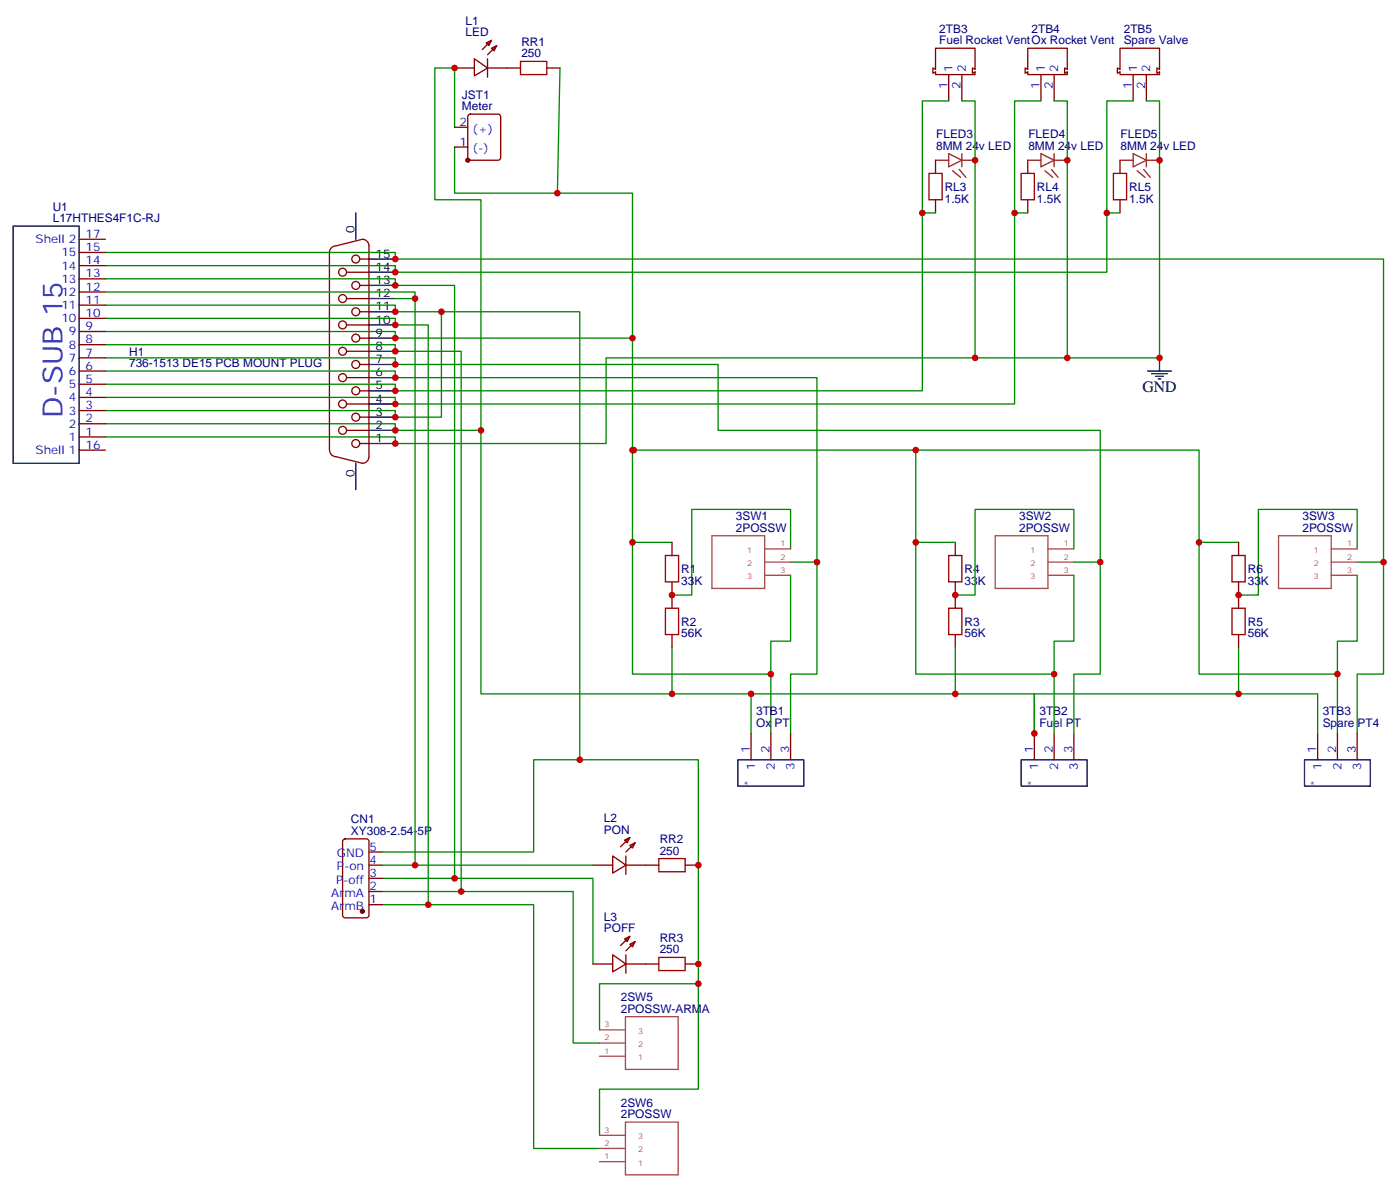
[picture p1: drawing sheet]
<svg xmlns="http://www.w3.org/2000/svg" width="375mm" height="318mm" viewBox="0 0 375 318" stroke-linecap="round" stroke-linejoin="round" font-family="sans-serif">
<g fill="none" stroke="#000" stroke-width=".35">
<path d="M95.2 57v7.1M3.5 60.5h17.7v63.5h-17.7zM98.8 79.9h7M98.8 72.9h7M98.8 76.4h7M98.8 69.4h7M98.8 97.6h7M98.8 94.1h7M98.8 90.5h7M98.8 83.5h7M98.8 87h7M307.3 99.3h6.3"/>
<path d="M310.4 95.8v3.5M98.8 118.7h7M98.8 115.2h7M98.8 111.7h7M98.8 108.2h7M98.8 104.6h7M98.8 101.1h7M308.3 100h4.3M309.4 100.8h2.1M310.1 101.5h.7M95.2 124v7.1M197.6 203.4h17.6v7.1h-17.6z"/>
<path d="M273.4 203.4h17.6v7.1h-17.6zM349.2 203.4h17.7v7.1h-17.7z"/>
</g>
<g fill="none" stroke="#008700" stroke-width=".35">
<path d="M149.9 18.2l-.7 33.5M121.7 39.4v12.3h47.6v68.8h.4M121.7 34.1v-15.9h-5.3v35.3h12.4v61.7h-23v-1.7h-77.6M254 27h-7.1v77.6h-141.1v-1.7h-77.6M257.5 27h3.6v68.8h-98.8v22.9h-56.5v-1.7h-77.6M278.7 27h-7.1v81.2h-165.8v-1.8h-77.6M282.2 27h3.6v68.8h-24.7M303.4 27h-7.1v30M306.9 27h3.5v68.8h-24.6M246.9 57h3.6M271.6 57h3.6M299.9 57h-3.6v15.9h-190.5v-1.8h-77.6"/>
<path d="M28.2 74.6h77.6v1.8h15.9v158.8M28.2 67.6h77.6v1.8h264.6v81.1M28.2 78.2h82.9v1.7M105.8 79.9h5.3v151.7M28.2 81.7h77.6v1.8h12.4v28.2h-12.4v-1.8h-77.6M28.2 99.3h77.6v1.8h112.9v49.4M28.2 95.8h77.6v1.8h86.5v17.6h102.3v35.3M28.2 88.8h77.6v1.7h63.5M28.2 92.3h77.6v1.8h17.7v144.6M28.2 85.2h77.6v1.8h8.9v155.2M118.2 83.5h37v119.9h31.8v88.2h-26.5v12.4M128.8 115.2v70.6h51.1"/>
<path d="M245.2 120.5h75.8v60h37.1v15.9M169.3 145.2h10.6M211.7 147v-10.6h-26.5v22.9h-5.3M211.7 154v17.7h-5.3v8.8M211.7 150.5h7v30h-7v15.9M245.2 145.2h10.6M287.5 150.5h7.1v30h-7.1v15.9M287.5 154v17.7h-5.3v8.8M287.5 147v-10.6h-26.4v22.9h-5.3M321 145.2h10.6M363.4 147v-10.6h-26.5v22.9h-5.3M363.4 154v17.7h-5.3v8.8"/>
<path d="M363.4 150.5h7v30h-7v15.9M179.9 173.4v12.4h21.2M255.8 173.4v12.4h-54.7v10.6M331.6 173.4v12.4h-54.7v10.6v-10.6h-21.1M206.4 196.4v-15.9h-37.1v-60h75.9v60h37v15.9M331.6 185.8h21.2v10.6M155.2 203.4h-12.3v24.7h-40.6M102.3 238.7h51.2v40.6h7M102.3 235.2h56.4v22.9M102.3 231.6h56.4M102.3 242.2h40.6v65.3h17.6M187 263.4h-26.5v12.3"/>
</g>
<g fill="none" stroke="#a64a4a" stroke-width=".35">
<path d="M190.6 143.4h14.1v14.2h-14.1zM204.7 147h7M204.7 150.5h7M204.7 154h7M266.5 143.4h14.1v14.2h-14.1zM280.6 147h6.9M280.6 150.5h6.9M280.6 154h6.9M342.3 143.4h14.1v14.2h-14.1zM356.4 147h7M356.4 150.5h7M356.4 154h7"/>
<path d="M160.5 279.3h7M160.5 275.7h7M167.5 272.2h14.1v14.1h-14.1zM160.5 282.8h7M160.5 311h7M160.5 307.5h7M160.5 304h7M167.5 300.4h14.1v14.1h-14.1z"/>
</g>
<g fill="none" stroke="#870000" stroke-width=".35">
<path d="M121.7 18.2h5.3M127 15.7l3.5 2.5-3.5 2.1zM130.2 11.5l1.4-.7-.7 1.4zM130.5 18.2h8.8M130.5 15.7v5M131.6 12.9l1.4-.7-.7 1.4zM131.6 10.8l-2.5 2.5M133 12.2l-2.5 2.5M146.4 18.2h3.5M250.5 12.9h10.6v5.7l-.8-.4v1.4l.8-.3v.7h-10.6v-.7l-.7 .3v-1.4l.7 .4zM254 20v7M257.5 20v7"/>
<path d="M275.2 12.9h10.6v5.7l-.8-.4v1.4l.8-.3v.7h-10.6v-.7l-.7 .3v-1.4l.7 .4zM278.7 20v7M282.2 20v7M299.9 12.9h10.5v5.7l-.7-.4v1.4l.7-.3v.7h-10.5v-.7l-.7 .3v-1.4l.7 .4zM303.4 20v7M306.9 20v7M121.7 39.4h3.5M121.7 34.1h3.5M125.5 30.8l.4-.2h7.4a.71 .71 0 0 1 .8 .7l-.1 11.2-.7 .4h-7.4l-.5-.2-.2-.5v-10.9zM250.5 42.9v3.5M250.5 53.5v3.5M275.2 42.9v3.5"/>
<path d="M275.2 53.5v3.5M299.9 42.9v3.5M299.9 53.5v3.5M21.2 78.2h7M21.2 74.6h7M21.2 71.1h7M21.2 67.6h7M21.2 64.1h7M88.2 67.6v52.9M92.8 79.9h6M92.8 72.9h6M96.3 76.4h2.5"/>
<path d="M96.3 69.4h2.5M97 64.1l-7.1 1.7a1.76 1.76 0 0 0-1.7 1.7M97.1 64.1a1.76 1.76 0 0 1 1.7 1.7v56.5M21.2 99.3h7M21.2 95.8h7M21.2 92.3h7M21.2 88.8h7M21.2 85.2h7M21.2 81.7h7M92.8 94.1h6M92.8 87h6M96.3 97.6h2.5"/>
<path d="M96.3 90.5h2.5M96.3 83.5h2.5M21.2 117h7M21.2 113.5h7M21.2 109.9h7M21.2 106.4h7M21.2 102.9h7M92.8 115.2h6M92.8 108.2h6M92.8 101.1h6M96.3 111.7h2.5M96.3 118.7h2.5"/>
<path d="M96.3 104.6h2.5M21.2 120.5h7M88.2 120.5a1.76 1.76 0 0 0 1.8 1.8l7 1.7M98.8 122.3a1.76 1.76 0 0 1-1.8 1.7M179.9 145.2v3.5M179.9 155.8v7M255.8 145.2v3.5M255.8 155.8v7M331.6 145.2v3.5M331.6 155.8v7M179.9 169.9v3.5M255.8 169.9v3.5"/>
<path d="M331.6 169.9v3.5M201.1 196.4v7M206.4 196.4v7M211.7 196.4v7M276.9 196.4v7M282.2 196.4v7M287.5 196.4v7M352.8 196.4v7M358.1 196.4v7M363.4 196.4v7M92 224.8l.4-.2h5.7a.71 .71 0 0 1 .7 .7l-.1 20-.6 .4h-5.7l-.5-.2-.2-.5v-19.7zM98.8 231.6h3.5"/>
<path d="M98.8 238.7h3.5M98.8 235.2h3.5M98.8 228.1h3.5M158.7 231.6h5.3M164 229.2l3.6 2.4-3.6 2.2zM167.2 224.9l1.4-.7-.7 1.4zM167.6 229.2v4.9M167.6 231.6h8.8M168.6 226.3l1.4-.7-.7 1.4zM168.6 224.2l-2.4 2.5M170 225.6l-2.4 2.5M183.4 231.6h3.6"/>
<path d="M98.8 242.2h3.5M158.7 258.1h5.3M164 255.6l3.6 2.5-3.6 2.1zM167.2 251.4l1.4-.7-.7 1.4zM167.6 258.1h8.8M167.6 255.6v5M168.6 252.8l1.4-.7-.7 1.4zM168.6 250.7l-2.4 2.5M170 252.1l-2.4 2.5M183.4 258.1h3.6"/>
<circle cx="91.7" cy="72.9" r="1.06"/>
<circle cx="91.7" cy="79.9" r="1.06"/>
<circle cx="95.2" cy="76.4" r="1.06"/>
<circle cx="95.2" cy="69.4" r="1.06"/>
<circle cx="91.7" cy="87" r="1.06"/>
<circle cx="91.7" cy="94.1" r="1.06"/>
<circle cx="95.2" cy="83.5" r="1.06"/>
<circle cx="95.2" cy="90.5" r="1.06"/>
<circle cx="95.2" cy="97.6" r="1.06"/>
<circle cx="91.7" cy="101.1" r="1.06"/>
<circle cx="91.7" cy="115.2" r="1.06"/>
<circle cx="91.7" cy="108.2" r="1.06"/>
<circle cx="95.2" cy="104.6" r="1.06"/>
<circle cx="95.2" cy="111.7" r="1.06"/>
<circle cx="95.2" cy="118.7" r="1.06"/>
</g>
<path d="M139.3 16.4h7.1v3.6h-7.1zM248.7 46.4h3.5v7.1h-3.5zM273.4 46.4h3.5v7.1h-3.5zM298.1 46.4h3.5v7.1h-3.5zM178.2 148.7h3.5v7.1h-3.5zM254 148.7h3.5v7.1h-3.5zM329.8 148.7h3.6v7.1h-3.6zM178.2 162.8h3.5v7.1h-3.5zM254 162.8h3.5v7.1h-3.5zM329.8 162.8h3.6v7.1h-3.6zM176.4 229.9h7v3.5h-7zM176.4 256.3h7v3.6h-7z" fill="none" stroke="#a10000" stroke-width=".35"/>
<g fill="none" stroke="#8c2424" stroke-width=".35">
<path d="M250.5 42.9h3.5M254 41.1l3.5 1.8-3.5 1.8zM255.1 45.7l2.1 1.8M256.8 45.4l1.8 2.1M257.5 42.9h3.6M257.5 41.1v3.6M275.2 42.9h3.5M278.7 41.1l3.5 1.8-3.5 1.8zM279.8 45.7l2.1 1.8M281.5 45.4l1.8 2.1M282.2 42.9h3.6M282.2 41.1v3.6"/>
<path d="M299.9 42.9h3.5M303.4 41.1l3.5 1.8-3.5 1.8zM304.4 45.7l2.2 1.8M306.2 45.4l1.8 2.1M306.9 41.1v3.6M306.9 42.9h3.5"/>
</g>
<g fill="#870000" stroke="#870000" stroke-width=".35">
<circle cx="125.2" cy="42.9" r=".53"/>
<circle cx="97" cy="244" r=".53"/>
</g>
<g fill="#c00">
<circle cx="255.8" cy="185.8" r=".88"/>
<circle cx="282.2" cy="180.5" r=".88"/>
<circle cx="245.2" cy="145.2" r=".88"/>
<circle cx="255.8" cy="159.3" r=".88"/>
<circle cx="179.9" cy="159.3" r=".88"/>
<circle cx="169.3" cy="145.2" r=".88"/>
<circle cx="206.4" cy="180.5" r=".88"/>
<circle cx="169.3" cy="120.5" r=".88"/>
<circle cx="149.2" cy="51.7" r=".88"/>
<circle cx="310.4" cy="42.9" r=".88"/>
<circle cx="285.8" cy="42.9" r=".88"/>
<circle cx="261.1" cy="42.9" r=".88"/>
<circle cx="121.7" cy="18.2" r=".88"/>
<circle cx="169.7" cy="120.5" r=".88"/>
<circle cx="201.1" cy="185.8" r=".88"/>
<circle cx="179.9" cy="185.8" r=".88"/>
<circle cx="128.8" cy="115.2" r=".88"/>
<circle cx="246.9" cy="57" r=".88"/>
<circle cx="271.6" cy="57" r=".88"/>
<circle cx="218.7" cy="150.5" r=".88"/>
<circle cx="294.6" cy="150.5" r=".88"/>
<circle cx="169.3" cy="90.5" r=".88"/>
<circle cx="187" cy="258.1" r=".88"/>
<circle cx="118.2" cy="83.5" r=".88"/>
<circle cx="187" cy="231.6" r=".88"/>
<circle cx="187" cy="263.4" r=".88"/>
<circle cx="155.2" cy="203.4" r=".88"/>
<circle cx="123.5" cy="238.7" r=".88"/>
<circle cx="114.7" cy="242.2" r=".88"/>
<circle cx="111.1" cy="231.6" r=".88"/>
<circle cx="121.7" cy="235.2" r=".88"/>
<circle cx="261.1" cy="95.8" r=".88"/>
<circle cx="285.8" cy="95.8" r=".88"/>
<circle cx="310.4" cy="95.8" r=".88"/>
<circle cx="296.3" cy="57" r=".88"/>
<circle cx="331.6" cy="159.3" r=".88"/>
<circle cx="321" cy="145.2" r=".88"/>
<circle cx="358.1" cy="180.5" r=".88"/>
<circle cx="331.6" cy="185.8" r=".88"/>
<circle cx="245.2" cy="120.5" r=".88"/>
<circle cx="276.9" cy="196.4" r=".88"/>
<circle cx="370.4" cy="150.5" r=".88"/>
<circle cx="105.8" cy="118.7" r=".88"/>
<circle cx="105.8" cy="115.2" r=".88"/>
<circle cx="105.8" cy="111.7" r=".88"/>
<circle cx="105.8" cy="108.2" r=".88"/>
<circle cx="105.8" cy="104.6" r=".88"/>
<circle cx="105.8" cy="101.1" r=".88"/>
<circle cx="105.8" cy="97.6" r=".88"/>
<circle cx="105.8" cy="94.1" r=".88"/>
<circle cx="105.8" cy="90.5" r=".88"/>
<circle cx="105.8" cy="87" r=".88"/>
<circle cx="105.8" cy="83.5" r=".88"/>
<circle cx="111.1" cy="79.9" r=".88"/>
<circle cx="105.8" cy="76.4" r=".88"/>
<circle cx="105.8" cy="72.9" r=".88"/>
<circle cx="105.8" cy="69.4" r=".88"/>
</g>
<text font-size="7.4" fill="#00f" x="16.8" y="111.9" transform="rotate(-90 16.8 111.9)">D-SUB 15</text>
<text font-size="4.2" x="305.9" y="105">GND</text>
<g font-size="3.2" fill="#000080">
<text x="124.6" y="9.7">LED</text>
<text x="124.7" y="6.6">L1</text>
<text x="251.5" y="11.9">Fuel Rocket VentOx Rocket Vent</text>
<text x="251.5" y="8.8">2TB3</text>
<text x="276.2" y="8.8">2TB4</text>
<text x="300.9" y="11.9">Spare Valve</text>
<text x="300.9" y="8.8">2TB5</text>
<text x="139.6" y="15.4">250</text>
<text x="139.6" y="12.3">RR1</text>
<text x="123.7" y="29.5">Meter</text>
<text x="123.7" y="26.4">JST1</text>
<text x="250.6" y="40.1">8MM 24v LED</text>
<text x="250.6" y="37">FLED3</text>
<text x="275.3" y="40.1">8MM 24v LED</text>
<text x="275.3" y="37">FLED4</text>
<text x="300" y="40.1">8MM 24v LED</text>
<text x="300" y="37">FLED5</text>
<text x="252.9" y="51.1">RL3</text>
<text x="277.6" y="51.1">RL4</text>
<text x="302.3" y="51.1">RL5</text>
<text x="14.1" y="59.5">L17HTHES4F1C-RJ</text>
<text x="14.1" y="56.4">U1</text>
<text x="252.9" y="54.2">1.5K</text>
<text x="277.6" y="54.2">1.5K</text>
<text x="302.3" y="54.2">1.5K</text>
<text x="34.6" y="95.2">H1</text>
<text x="34.6" y="98.3">736-1513 DE15 PCB MOUNT PLUG</text>
<text x="197" y="142.4">2POSSW</text>
<text x="197" y="139.3">3SW1</text>
<text x="272.9" y="142.4">2POSSW</text>
<text x="272.9" y="139.3">3SW2</text>
<text x="348.7" y="142.4">2POSSW</text>
<text x="348.7" y="139.3">3SW3</text>
<text x="182.4" y="153.4">R1</text>
<text x="258.2" y="153.4">R4</text>
<text x="334.1" y="153.4">R6</text>
<text x="182.4" y="156.5">33K</text>
<text x="258.2" y="156.5">33K</text>
<text x="334.1" y="156.5">33K</text>
<text x="182.4" y="167.5">R2</text>
<text x="258.2" y="167.5">R3</text>
<text x="334.1" y="167.5">R5</text>
<text x="182.4" y="170.6">56K</text>
<text x="258.2" y="170.6">56K</text>
<text x="334.1" y="170.6">56K</text>
<text x="202.4" y="191.5">3TB1</text>
<text x="278.3" y="191.5">3TB2</text>
<text x="354.1" y="191.5">3TB3</text>
<text x="202.4" y="194.6">Ox PT</text>
<text x="278.3" y="194.6">Fuel PT</text>
<text x="354.1" y="194.6">Spare PT4</text>
<text x="94" y="220.3">CN1</text>
<text x="161.7" y="220">L2</text>
<text x="94" y="223.5">XY308-2.54-5P</text>
<text x="161.7" y="223.2">PON</text>
<text x="176.6" y="225.8">RR2</text>
<text x="176.6" y="228.8">250</text>
<text x="161.7" y="249.6">POFF</text>
<text x="161.7" y="246.5">L3</text>
<text x="176.6" y="255.3">250</text>
<text x="176.6" y="252.2">RR3</text>
<text x="166.2" y="268.1">2SW5</text>
<text x="166.2" y="271.1">2POSSW-ARMA</text>
<text x="166.2" y="299.4">2POSSW</text>
<text x="166.2" y="296.3">2SW6</text>
</g>
<g font-size="3.2" fill="#00f">
<text x="253.6" y="23.7" transform="rotate(-90 253.6 23.7)">1</text>
<text x="255.1" y="19.3" transform="rotate(-90 255.1 19.3)">1</text>
<text x="257.2" y="23.7" transform="rotate(-90 257.2 23.7)">2</text>
<text x="258.6" y="19.3" transform="rotate(-90 258.6 19.3)">2</text>
<text x="278.3" y="23.7" transform="rotate(-90 278.3 23.7)">1</text>
<text x="279.8" y="19.3" transform="rotate(-90 279.8 19.3)">1</text>
<text x="281.9" y="23.7" transform="rotate(-90 281.9 23.7)">2</text>
<text x="283.3" y="19.3" transform="rotate(-90 283.3 19.3)">2</text>
<text x="303" y="23.7" transform="rotate(-90 303 23.7)">1</text>
<text x="304.4" y="19.3" transform="rotate(-90 304.4 19.3)">1</text>
<text x="306.6" y="23.7" transform="rotate(-90 306.6 23.7)">2</text>
<text x="308" y="19.3" transform="rotate(-90 308 19.3)">2</text>
<text x="123" y="33.7">2</text>
<text x="126.5" y="35.5">(+)</text>
<text x="123" y="39">1</text>
<text x="126.5" y="40.8">(-)</text>
<text x="9.5" y="65.1">Shell 2</text>
<text x="22.9" y="63.7">17</text>
<text x="16.4" y="68.7">15</text>
<text x="22.9" y="70.8">14</text>
<text x="22.9" y="67.2">15</text>
<text x="16.4" y="75.7">13</text>
<text x="16.4" y="72.2">14</text>
<text x="22.9" y="77.8">12</text>
<text x="22.9" y="74.3">13</text>
<text x="16.4" y="82.8">11</text>
<text x="16.4" y="79.2">12</text>
<text x="22.9" y="81.4">11</text>
<text x="16.4" y="86.3">10</text>
<text x="18.4" y="89.8">9</text>
<text x="22.9" y="88.4">9</text>
<text x="22.9" y="84.9">10</text>
<text x="18.4" y="93.3">8</text>
<text x="22.9" y="95.5">7</text>
<text x="22.9" y="91.9">8</text>
<text x="18.4" y="100.4">6</text>
<text x="18.4" y="96.9">7</text>
<text x="22.9" y="99">6</text>
<text x="18.4" y="107.5">4</text>
<text x="18.4" y="103.9">5</text>
<text x="22.9" y="106">4</text>
<text x="22.9" y="102.5">5</text>
<text x="18.4" y="111">3</text>
<text x="22.9" y="113.1">2</text>
<text x="22.9" y="109.6">3</text>
<text x="18.4" y="118">1</text>
<text x="18.4" y="114.5">2</text>
<text x="22.9" y="116.6">1</text>
<text x="9.5" y="121.6">Shell 1</text>
<text x="22.9" y="120.2">16</text>
<text x="200.7" y="201.6" transform="rotate(-90 200.7 201.6)">1</text>
<text x="206" y="201.6" transform="rotate(-90 206 201.6)">2</text>
<text x="211.3" y="201.6" transform="rotate(-90 211.3 201.6)">3</text>
<text x="276.6" y="201.6" transform="rotate(-90 276.6 201.6)">1</text>
<text x="281.9" y="201.6" transform="rotate(-90 281.9 201.6)">2</text>
<text x="287.2" y="201.6" transform="rotate(-90 287.2 201.6)">3</text>
<text x="352.4" y="201.6" transform="rotate(-90 352.4 201.6)">1</text>
<text x="357.7" y="201.6" transform="rotate(-90 357.7 201.6)">2</text>
<text x="363" y="201.6" transform="rotate(-90 363 201.6)">3</text>
<text x="202.1" y="206.1" transform="rotate(-90 202.1 206.1)">1</text>
<text x="207.4" y="206.1" transform="rotate(-90 207.4 206.1)">2</text>
<text x="212.7" y="206.1" transform="rotate(-90 212.7 206.1)">3</text>
<text x="278" y="206.1" transform="rotate(-90 278 206.1)">1</text>
<text x="283.3" y="206.1" transform="rotate(-90 283.3 206.1)">2</text>
<text x="288.6" y="206.1" transform="rotate(-90 288.6 206.1)">3</text>
<text x="353.8" y="206.1" transform="rotate(-90 353.8 206.1)">1</text>
<text x="359.1" y="206.1" transform="rotate(-90 359.1 206.1)">2</text>
<text x="364.4" y="206.1" transform="rotate(-90 364.4 206.1)">3</text>
<text x="99" y="227.8">5</text>
<text x="90.2" y="233">P-on</text>
<text x="90.2" y="229.5">GND</text>
<text x="99" y="231.3">4</text>
<text x="90" y="236.6">P-off</text>
<text x="99" y="238.3">2</text>
<text x="99" y="234.8">3</text>
<text x="88.7" y="243.6">ArmB</text>
<text x="88.7" y="240.1">ArmA</text>
<text x="99" y="241.9">1</text>
</g>
<g font-size="3.2">
<text x="94.9" y="62.3" transform="rotate(-90 94.9 62.3)">0</text>
<text x="100.5" y="69">15</text>
<text x="100.5" y="72.5">14</text>
<text x="100.5" y="76.1">13</text>
<text x="100.5" y="83.1">11</text>
<text x="100.5" y="79.6">12</text>
<text x="100.5" y="86.6">10</text>
<text x="100.5" y="93.7">8</text>
<text x="100.5" y="90.2">9</text>
<text x="100.5" y="100.8">6</text>
<text x="100.5" y="97.2">7</text>
<text x="100.5" y="107.8">4</text>
<text x="100.5" y="104.3">5</text>
<text x="100.5" y="111.3">3</text>
<text x="100.5" y="118.4">1</text>
<text x="100.5" y="114.9">2</text>
<text x="94.9" y="127.8" transform="rotate(-90 94.9 127.8)">0</text>
</g>
<g font-size="2.5" fill="#00f">
<text x="201.1" y="210.5" transform="rotate(-90 201.1 210.5)">*</text>
<text x="276.9" y="210.5" transform="rotate(-90 276.9 210.5)">*</text>
<text x="352.8" y="210.5" transform="rotate(-90 352.8 210.5)">*</text>
</g>
<g font-size="2.1" fill="#a54b4b">
<text x="200" y="148">1</text>
<text x="209" y="146.3">1</text>
<text x="209" y="149.8">2</text>
<text x="275.9" y="148">1</text>
<text x="284.8" y="146.3">1</text>
<text x="284.8" y="149.8">2</text>
<text x="351.7" y="148">1</text>
<text x="360.7" y="146.3">1</text>
<text x="360.7" y="149.8">2</text>
<text x="200" y="151.5">2</text>
<text x="200" y="155.1">3</text>
<text x="209" y="153.3">3</text>
<text x="275.9" y="151.5">2</text>
<text x="275.9" y="155.1">3</text>
<text x="284.8" y="153.3">3</text>
<text x="351.7" y="151.5">2</text>
<text x="351.7" y="155.1">3</text>
<text x="360.7" y="153.3">3</text>
<text x="161.8" y="275">3</text>
<text x="161.8" y="278.6">2</text>
<text x="170.8" y="280.3">2</text>
<text x="170.8" y="276.8">3</text>
<text x="161.8" y="282.1">1</text>
<text x="170.8" y="283.8">1</text>
<text x="161.8" y="303.3">3</text>
<text x="170.8" y="305">3</text>
<text x="161.8" y="310.3">1</text>
<text x="161.8" y="306.8">2</text>
<text x="170.8" y="308.5">2</text>
<text x="170.8" y="312">1</text>
</g>
</svg>
